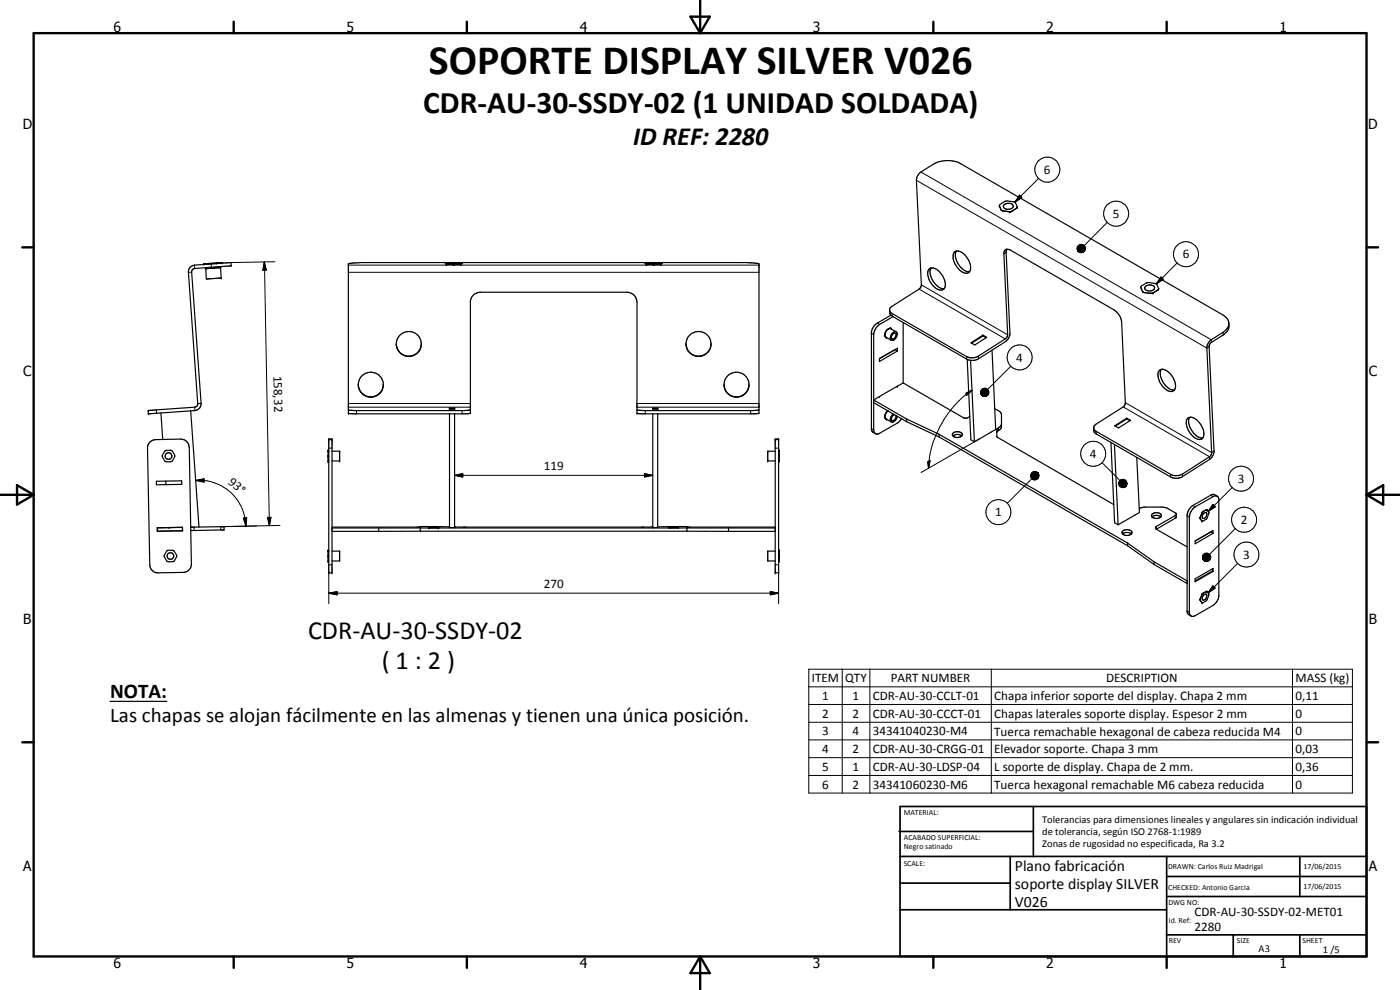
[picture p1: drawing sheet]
<svg xmlns="http://www.w3.org/2000/svg" width="420mm" height="297mm" viewBox="0 0 420 297" stroke-linecap="round" stroke-linejoin="round" font-family="sans-serif">
<g fill="none" stroke="#000" stroke-width=".35">
<path d="M61.1 79.2h.1M61.1 79.2l.3 .2M61.2 79.2h-.1M62.2 79.1l-1 .1M62.2 79.1h.1M62.2 79.1l.1 .1M62.3 79.2l.2 .1M62.6 79.1h.2M62.6 79.1l-.3 .1M62.6 79.1l.1 .1M62.8 79l-.6 .1M62.8 79v.1"/>
<path d="M64.9 78.9l.2 .1M64.9 78.9h.6M64.9 78.9l-2.1 .1M64.9 78.9l-2.1 .2M65.1 79l-.1 .1M65.4 78.9h.1M65.4 78.9l-.3 .1M65.4 78.9l-.2 .2M66.5 78.8h.1M66.5 78.8l-1 .1M66.5 78.8l.1 .1M66.6 78.9l-.2 .1"/>
<path d="M104.6 79.2l3.6-.4h115.9l3.6 .3 .1 44.9-1.5 .2h-33.7l-1.4-.2v-33.3a3 3 0 0 0-3-3h-44a3 3 0 0 0-3 2.6v33.7l-1.5 .2-34.9-.1-.2-.1zM133.7 79.1h.1M133.7 79l.3 .1M133.7 79.1l.2 .1M133.9 79.2l.2 .1M133.9 79.2h4.5M134 79.1l1.8 .1M134 79.1l-.1 .1M134 79.1h.1M134.1 79.3l1.9 .1M134.7 79h3zM135.8 78.8l-2 .1-.1 .2"/>
<path d="M135.8 79.2h.7M135.8 79.2h.1M135.8 79.2h.2M136 79.2h.3M136 79.2v.2M136 79.4h.3M136.3 79.2v.2M136.5 78.8l2 .1 .2 .2M136.5 79.2h-.2M138.2 79.3l-1.9 .1M138.3 79.1l-1.8 .1M138.3 79.1l.1 .1"/>
<path d="M138.4 79.2l-.2 .1M138.6 79.1h.1M138.6 79.1l-.2 .1M138.6 79.1l-.4 .2M138.7 79l-.4 .1M193.7 79l.3 .1M193.7 79.1l.2 .1M193.7 79.1l.3 .1M193.9 79.2l.2 .1M193.9 79.2h4.5M194 79.1l1.9 .1M194 79.1h.1"/>
<path d="M194 79.1l-.1 .1M194 79.2l.1 .1M194.1 79.3l1.9 .1M194.6 79h3zM195.9 78.8l-2.1 .1-.1 .2M195.9 79.2h.6M195.9 79.2h.1M196 79.2h.4M196 79.2v.2M196 79.4h.3M196.4 79.2l-.1 .2M196.5 78.8l2 .1 .1 .2"/>
<path d="M196.5 79.2h-.1M196.5 79.2h.1M198.3 79.3l-2 .1M198.3 79.1l.1 .1M198.3 79.1l-1.8 .1M198.3 79.1h.1M198.4 79.2l-.1 .1M198.6 79.1l-.2 .1M198.7 79l-.4 .1M286.4 75.6a2.4 2.4 0 0 1 3.3 1 4.9 4.9 0 0 1 1.3 4.8 1.68 1.68 0 0 1-2.7-.1 4.8 4.8 0 0 1-1.9-5.7zM287.1 75.3a4.3 4.3 0 0 0 .8 4.4 3.8 3.8 0 0 0 3.1 1.8M300.5 63l.4 .2"/>
<path d="M300.5 63l.4 .3M300.5 63h.1M300.9 63.2l2.1 .3M300.9 63.2v.1M300.9 63.3l2.1 .2M301.4 61.4a1.71 1.71 0 0 1 2.7 .5 1.69 1.69 0 0 1-3 0zM302.2 74.8l-.2 1 1.1 24.2a3.3 3.3 0 0 1-1.3 2.5l-8.1 5.2a3.9 3.9 0 0 1-3.6 0l-22.6-13a1.44 1.44 0 0 1-.5-1.7M303.2 63.5h.1M303.6 63.4l-.6 .1M303.6 63.4v.1M303.6 63.5h-.6M305.1 62.4l-1.5 1"/>
<path d="M305.1 62.4v.1M305.1 62.5l-1.5 1M305.3 62.3l-.2 .1M305.3 62.1l-.2 .4M305.3 62.1l-.6-1.3-.4-.2a3.7 3.7 0 0 0-4.3 .8l-.1 .4 .6 1.2M305.3 62.1v.1M57.1 80.1l1.3-.6 10.5-.7h.4l.1 1-10.9 .8-.7 .2-.3 .6 2.9 39.6a2.05 2.05 0 0 1-1.9 2.2l-13.8 1h-.2v-1l13.9-1 .6-.3 .3-.6-2.8-39.6 .1-.7zM62.4 80.3l-.6 .3M64.8 80.1l-.8 .4-1-.3M65.4 80.1l.8 .2M65.9 80.3l-3.7 .3-.7-.3 .3 .3M66 80.3l.3-.3-.1 .3"/>
<path d="M66.2 80.3v3.1l-4.3 .3-.1-3.1M265.7 99.8l-.1 1.1M265.7 99.8l-.1 .2M265.8 99.7l-.1 .1M266.6 98.7l-.9 1.1M266.6 98.7l-.1 .1M266.6 98.7l.6-.1 1.8 1M266.8 98.6l-.2 .1M267.2 98.4l.3 .3M267.4 94.6l-4.1 2.3a3.8 3.8 0 0 0-1.8 2.8v29.1l.4 .8 .8 .5M267.5 98.7l-.3-.4-1.2 .8-.6 1.5 .6 .9 .2-.1M267.9 99.9a.74 .74 0 0 1 1.1-.4 .74 .74 0 0 1 .2 1.1 1.45 1.45 0 0 1-1.8 1.4l-.2-.6 .1-.6z"/>
<path d="M268 95l-4 2.3a4.1 4.1 0 0 0-1.8 3.1v28.6l.5 1.1M271 96.8v18.1M278.8 80.7a2.46 2.46 0 0 1 3.3 1 4.2 4.2 0 0 1 1.2 5 2.67 2.67 0 0 1-3.6-1.3 4.7 4.7 0 0 1-1.2-4.2zM279.4 80.4a5 5 0 0 0 1.8 5.3l1 .7 1.2 .2M342.3 86.2l.2-.3a3.8 3.8 0 0 1 4.7-.6l.5 1.3M342.3 86.2l.6 1.3M342.9 87.5l.5 .3M342.9 87.5h.1M343.4 87.8l2 .2M343.4 87.8h.1M343.4 87.8l2 .3M343.8 85.9a1.8 1.8 0 0 1 2.7 .5 1.7 1.7 0 0 1-3 0z"/>
<path d="M345.4 88v.1M345.8 88l-.2 .1M346 87.9l-.6 .2M346 87.9l-.6 .1M347.5 86.9v.1M347.5 86.9l-1.5 1M347.5 87l-1.5 .9M347.7 86.7l-.2 .2M347.7 86.6v.1M347.7 86.7l-.2 .3M368.8 96.9a3.3 3.3 0 0 1-1.7 3.6l-3.7 2.4-.5 1.1 1.5 31.3a3.2 3.2 0 0 1-1.4 2.5l-8.1 5.2a3.6 3.6 0 0 1-3.5 .1l-22.7-13.1a1.82 1.82 0 0 1-.2-2.4l8.6-5.5 .6-.9-1.1-24.6a5.3 5.3 0 0 0-2.2-3.6l-31.1-17.9a1.19 1.19 0 0 0-1.5-.2 1.19 1.19 0 0 0-.5 1.3l1 24.6-.6 .9-8.1 5.1a3.7 3.7 0 0 1-3.5 .2l-22.4-12.9a1.17 1.17 0 0 1-.7-1.1 1.17 1.17 0 0 1 .7-1.1l8.1-5.2 .7-1-1.5-31.6a3.2 3.2 0 0 1 1.4-2.5l3.5-2.2a8.7 8.7 0 0 1 8.5-.3l78.7 45.4a2.79 2.79 0 0 1 1.7 2.6 2.79 2.79 0 0 1-1.7 2.6l-3.6 2.2a3.1 3.1 0 0 0-1.3 2.5l1.4 31.6-.6 1-8.1 5.2a3.6 3.6 0 0 1-3.6 .1l-22.6-13-.5-.8M107.5 115.4l.1 .5"/>
<path d="M107.6 115.9a3.8 3.8 0 0 1 3.7-4.2 3.8 3.8 0 0 1 3.7 4.2M107.6 115.9v.4M107.6 116.3l.6 1.3M107.6 116.3l.7 1.3M108.2 117.6l1.5 1.2M108.3 117.6l1.4 1.1M113.7 118.2a3.9 3.9 0 0 1-4 .5M113.7 118.3a3.8 3.8 0 0 1-4 .5M114.3 117.6l-.6 .7M114.3 117.6l-.6 .6M115 115.9l-.2 .9M115 115.9l-.7 1.7"/>
<path d="M118.9 103.6l.5 1.4 .6 .7M119.1 104.1l.9 1.6M120 105.7l.3 .4M120.3 106l.4 .3M120.7 106.3l.4 .3a3.7 3.7 0 0 0 3.6-.3M120.7 106.3a3.8 3.8 0 0 0 4 0M125.4 105.7l-.7 .6M126.3 104.1l-.9 1.6M126.4 103.6l-.4 1.4-.6 .7M126.4 103.2a3.8 3.8 0 0 0-4-3.7 3.8 3.8 0 0 0-3.5 4.2M126.4 103.2v.5M205.9 103.6l.1 .5"/>
<path d="M206 104.1a2.91 2.91 0 0 0 1.3 2M206.2 104.5l.7 1.2 .7 .6M207.6 106.3l1.3 .5M208.9 106.8h1.4M212.4 105.7l-1.2 .9-.9 .2M212.4 105.7l-1.2 .8-.9 .3M212.7 105.3l-.3 .4M213.1 104.5l-.7 1.2M213.3 104.1l-.4 .9M213.3 103.6v.5M213.4 103.2a3.8 3.8 0 0 0-4-3.7 3.8 3.8 0 0 0-3.5 4.2M213.4 103.2l-.1 .5"/>
<path d="M217.3 115.4v.5M217.3 115.9a3.7 3.7 0 0 1 3.7-4.2 3.7 3.7 0 0 1 3.7 4.2M217.3 115.9l.1 .4M217.4 116.3l.4 .9M217.8 117.2l.2 .4M218 117.6l.6 .7M218 117.6l.6 .6M218.6 118.3a3.6 3.6 0 0 0 4.8 0M218.6 118.2a3.8 3.8 0 0 0 4.8 0M224.1 117.6l-.7 .7M224.1 117.6l-.7 .6M224.3 117.2l-.2 .4"/>
<path d="M224.7 115.9l-.4 1.3M224.8 115.4l-.1 .5M263.9 119h.1M264 119l-1.8 1 9.9 5.7M265.6 100.8v.1M265.6 100.9l.2 .3M265.6 100.9l1.9 1.2M265.9 101.3h.2M267.9 100.3l.3-.3a.49 .49 0 0 1 .7 0 .49 .49 0 0 1 0 .7l-.8 1a.74 .74 0 0 1-.6-.6 .74 .74 0 0 1 .4-.8zM268.6 104.9h.1M268.6 104.9l-4.7 2.7M268.6 104.9l.7 .4"/>
<path d="M269.3 105.3v-.8l-5.4 3.1M269.3 105.3l-5.4 3.2v-.9M269.3 115.9l-5.4 3.1M271 114.9l18.1 10.4 1 .1 .9-.4M271 114.9l-1.7 1M290.3 107.8l1.1 24.2 1 .5M291.3 108.1l1.1 24.4M291.4 102.9l3.6-2.4 1.1 .7-3.5 2.3zM295 100.8l.9 .5M295 100.8l-3.4 2.2M295 100.5v.3M297.7 105.1l1.1 23.8-6.4 3.6"/>
<path d="M347.9 111.2a1.69 1.69 0 0 1 2.3 .1 5 5 0 0 1 2.3 5.6 1.68 1.68 0 0 1-2.4 .1 5.1 5.1 0 0 1-2.3-5.6zM348.5 110.8a4.9 4.9 0 0 0 2.1 5.6l1 .6h.9M44.9 132.8a2.43 2.43 0 0 1 1.8-.9l7.5-.2a2.58 2.58 0 0 1 2.6 2.5l.6 35a2.51 2.51 0 0 1-2.4 2.5l-7.5 .2a2.5 2.5 0 0 1-2.6-2.4l-.6-35 .1-.8zM48.3 123.9l.5 8M57.2 123.2l2.5 35M98.5 136.7l.1 .1M98.5 138.3l.1 .1M98.6 135.2l-.1-.1 .1 3.4M98.6 135.2v.1M98.6 136.8v.1M98.6 138.4v.1M98.6 135.3l-.1 .1"/>
<path d="M98.6 136.9l-.1 .2M98.6 135.2l.1 .2-.1-.1M98.7 131.7h.9v40.2h-.9zM98.7 138.3l-.1 .2M98.7 138.3l-.1 .1M99.6 135.4h2.3v2.9h-2.3M134.9 122.4h1.6v.4h-1.6zM134.9 124.2v34.1h1.5v-34.1M134.9 122.8h1.5M141.2 123l-1.9 .2h-33l-1.7-.2M195.9 122.4h1.5v.4h-1.5zM195.9 124.2v34.1h1.5v-34.1"/>
<path d="M195.9 122.6h1.5M227.8 123l-1.8 .2h-33.1l-1.7-.2M232.7 131.7h1v40.2h-1zM232.7 135.4h-2.3v2.9h2.3M233.7 138.3l.1 .2M233.7 138.3l.1 .1M233.8 135.2v.1M233.8 136.8v.1M233.8 138.4v.1M233.8 136.9v.2M233.8 135.3v.1M233.8 135.1v3.4"/>
<path d="M233.8 136.7h.1M233.8 135.4h.1M233.8 135.1h.1M233.8 135.4v1.3M233.8 137.1v1.2M233.8 138.3h.1M233.8 138.3v.1M233.8 137.1h.1M233.8 136.7v.1M233.8 135.1l-.1 .3 .1-.1M262.2 120.8l9.9 5.7M265.7 124.3l.8-1-.5 .2-.6 1.6 .6 .9 .2-.1"/>
<path d="M265.7 124.3l-.1 1.1 1.9 1.2M265.7 125.5l.1 .1M265.7 124.3l-.1 .2M265.8 124.1l-.1 .2M265.9 125.8h.2M268.1 124.2a1.77 1.77 0 0 0-.6 2.4M268.5 124.4a1.08 1.08 0 0 0-.6 1.8 1.35 1.35 0 0 0 1-1.5M269.3 124.9a1.8 1.8 0 0 1-1.8 1.7M270.5 125.6l-1 1.2-5.5 3.2-.7 .3-.6-.2M272.1 126.5l9.7 4.6M272.1 125.7l9.7 4.6M272.1 125.7v.8"/>
<path d="M281.8 131.1l56.6 32.6M281.8 130.3l56.6 32.6M281.8 130.3v.8M286 130a1.82 1.82 0 0 1 2.8 .4 1.81 1.81 0 0 1-3 .2zM286 130.8a2.07 2.07 0 0 1 2.6 0M298.5 122.6l1.7 1 .4 .6v4l-.4 .6-1 .8M300.6 127.4l-.4 .6-1 .8v2.2l.1 .2 35 20.2M333.4 132.8l1.1 24 1.1 .6M334.5 133.3l1.1 24.1M334.5 127.8l3.6-2.3 1.2 .6-3.6 2.3zM338.1 125.7l1 .5M338.1 125.7l-3.4 2.2"/>
<path d="M338.1 125.5v.2M341.2 137.2l.8 16.6-1.5 .8M356.4 125.5a1.77 1.77 0 0 1 2.3 .1 5 5 0 0 1 2.3 5.7 1.95 1.95 0 0 1-3-.4 4.5 4.5 0 0 1-1.6-5.4zM357 125.2a3.3 3.3 0 0 0 .4 3.6l.8 1.1a3.1 3.1 0 0 0 2.8 1.5M46.9 144.4l7.6-.1 .1 1-7.7 .2zM47.2 158.4h.1M47.2 158.4v1M49.7 144.4l.1 1M54.7 158.2l.1 1.1M54.7 158.2l-7.5 .2M54.7 158.2h.1M54.8 158.2v1.1"/>
<path d="M54.8 158.2l-7.6 .2M54.8 159.3l-7.6 .1M57.2 158.2l10-.2 .1 1-10 .2M99.6 158.4h133.1M113.7 158.4v1M126.1 159.4h80.1M126.1 159.4h-26.5M126.1 158.4v1M128.7 158.1h2.9M128.7 158.1h.1M128.8 158.4h2.7M131.6 158.1h.1"/>
<path d="M134.9 158.1l-35.3 .1M136.4 158.1h59.5M197.4 158.1l35.3 .1M200.6 158.3l2.9 .1M200.7 158.1h3M200.7 158.3l.1 .1M203.6 158.1h.1M206.2 158.4v1M206.2 159.4h12.4M218.6 159.4h14.1M218.6 158.4v1M337 159.3a1.58 1.58 0 0 1 2.7 .6 1.77 1.77 0 0 1-3-.1z"/>
<path d="M340.6 154.6l-5 2.8M341.9 152.6l1.6-.5 5.7 .1 1.1 .3 2.6 1.5 .1 1.2-.2 .2-5.8 3.4M345.7 155.1a2.12 2.12 0 0 1 2.7 0M345.8 154.2a1.58 1.58 0 0 1 2.7 .7 1.79 1.79 0 0 1-2.9-.2zM347 158.8l9.3 5.3M353 154.3l-.1 .3-6 3.4-.1 .4 .2 .4M358 152.7l6.1-3.7a1.04 1.04 0 0 1 1.1-.2 1.04 1.04 0 0 1 .6 .9v29.2a4.1 4.1 0 0 1-1.7 2.8l-5.4 3a1.07 1.07 0 0 1-1.2 .2 1.07 1.07 0 0 1-.6-1.2v-28.6a4 4 0 0 1 1.1-2.4zM360.1 155.4l.1 .2M360.2 155.6h.1M360.2 155.4v.2M360.2 155.2h.1M360.2 155.2l-.1 .2"/>
<path d="M360.2 155.6l.5 .7M360.2 155.2v.2M360.7 153.9l-.5 1.3M361 153.5l1.2-.5 .6 .9a2.61 2.61 0 0 1-2 2.5l-.1-.1M361 153.5l-.3 .4M361.2 154.1l.3-.3a.65 .65 0 0 1 .8 .5 .65 .65 0 0 1-.4 .8l-.3 .3a.56 .56 0 0 1-.8 0 .56 .56 0 0 1 .1-.9zM363.4 159.6h.1M363.4 159.6l.7 .4M363.4 159.6l-4.7 2.7M365.3 148.9l-1.1-.6-.7 .2-5.5 3.1a4 4 0 0 0-1.7 2.8v29.2l.3 .7 .9 .5M50 165.4l.4-.3h1.4l.4 .2 .8 1.5-.7 1.5-.4 .2-1.5 .1-.3-.2-.8-1.5zM98.5 165.1l.1 3.4"/>
<path d="M98.5 165.1l.2 .3M98.5 165.1l.1 .1M98.5 166.6l.1 .2M98.5 168.4h.1M98.6 165.3l-.1 .1M98.6 165.2v.1M98.6 166.8v.1M98.6 168.4v.1M98.6 166.9l-.1 .2M98.6 168.4l.1-.1-.1 .2M98.6 165.2l.1 .2M98.6 165.3l.1 .1"/>
<path d="M99.6 165.4h2.3v2.9h-2.3M232.7 165.4h-2.3v2.9h2.3M233.8 165.2v.1M233.8 166.8v.1M233.8 168.4v.1M233.8 165.3v.1M233.8 166.9v.2M233.8 165.1v3.5l-.1-.3 .1 .1M233.8 165.4h.1M233.8 165.4v1.2M233.8 167.1v1.3M233.8 165.1v.2"/>
<path d="M233.8 165.1h.1M233.8 168.4h.1M233.8 166.6h.1M233.8 166.6v.2M233.8 167.1h.1M336.9 160.2l.2-.1a2.08 2.08 0 0 1 2.4 .1M338.4 163.7l8 5.7M338.4 162.9l8 5.7M338.4 162.9v.8M346.4 169.4l9.9 5.7M346.4 168.6l9.9 5.7M346.4 168.6v.8"/>
<path d="M358.7 173.7l5.4-3.1v.8l-5.4 3.1zM360.2 179.7v.4M360.2 179.7h.1M360.7 178.4l-.5 1.3M361 178.1l-.3 .3M361.2 178.6a.56 .56 0 0 1 .9-.3 .56 .56 0 0 1 0 .9 .84 .84 0 0 1-1.2 .7l-.1-.5zM362 177.5h.3M362 177.5l-1 .6M362.1 177.4l-.1 .1M362.2 177.4l.1 .1M362.3 177.5l.5 .9a2.71 2.71 0 0 1-2 2.5l-.1-.1M363.9 171.3l-5.2 3"/>
<path d="M363.9 170.7v.6M363.9 171.3l.2 .1M364.1 160v-.8l-5.4 3.1M364.1 160l-5.4 3.2v-.9M360.2 180.1h.1M360.2 180.1l.5 .7M33 210.4h17.1"/>
<circle cx="50.6" cy="136.8" r="1.01"/>
<circle cx="50.6" cy="136.8" r="1.87"/>
<circle cx="51.1" cy="166.8" r="1"/>
</g>
<g fill="none" stroke="#000" stroke-width=".3">
<path d="M275 54.1l87.2 50.3 .7-.4M276.4 51.6l87.1 50.3v.8M306 58.5l.7 .8-2.2 1.4zM311.7 53.6l-7.2 7.1M58.4 79.5l.1 1.1M63.4 79.2v1M79.3 78.6l.6 2.5h-1zM79.3 78.6l1.5 79.1M82.5 78.5l-13.2 .3M104.6 79.5h123.2M302 75.8l-.7 .4M323.2 74.5l.4 .9z"/>
<path d="M323.3 74.2l.3 1.2zM323.3 74.7l.3 .7zM323.3 75l.3 .4zM323.4 74l.2 1.4-.3-1.2zM323.5 75.2l.1 .2zM323.6 73.7l.2-.2-.2 1.9zM323.6 73.7v1.7l-.2-1.4zM323.6 75.4l.5 .3zM323.6 75.4l.7 .4zM323.6 75.4l1 .4zM323.6 75.4l1.3 .3zM323.6 75.4l1.6 .2z"/>
<path d="M323.6 75.4l1.7 .1-.1 .1zM323.6 75.4l1.9-.1-.2 .2zM323.6 75.4l2.1-.3-.2 .2zM323.6 75.4l2.1-.6v.3zM323.6 75.4l2.2-.9-.1 .3zM323.6 75.4l2.1-1.1 .1 .2zM323.6 75.4l2.1-1.4v.3zM323.6 75.4l1.9-1.6 .2 .2zM323.8 73.5l.2-.1-.4 2zM324 73.4l.3-.1-.7 2.1zM324.3 73.3h.3l-1 2.1zM324.6 73.3h.2l-1.2 2.1z"/>
<path d="M324.8 73.3l.3 .1-1.5 2zM325.1 73.4l.2 .2-1.7 1.8zM325.3 73.6l.2 .2-1.9 1.6zM332.3 66.7l-6.9 7M353.3 78.9l-6.3 6.3M57.5 81.7h-1M104.6 81.7h123.2M261.5 100l.7 .4M263.3 96.9l.7 .4M267.2 98.3v.1M267.7 94.1v.8M275.8 86.7l25.9 15"/>
<path d="M276.5 85.5l25.9 15M348.4 83.1l.7 .7-2.1 1.4zM367.1 99.7v.8M266 101.3h-.1M289.9 117.9l1.8-.8-1.7 1.6zM290.1 107v.7M291.7 117.1a30.8 30.8 0 0 0-13 23.4M293.6 106.8l.1 .9M294.3 117.6l.4 1zM294.3 117.9l.4 .7zM294.3 117.3l.4 1.3zM294.4 118.2l.3 .4z"/>
<path d="M294.5 117.1l.2 1.5-.4-1.3zM294.5 118.4l.2 .2zM294.6 116.9l.2-.2-.1 1.9zM294.6 116.9l.1 1.7zM294.7 118.6l.4 .3zM294.7 118.6l.6 .4zM294.7 118.6l.9 .4zM294.7 118.6l1.2 .3zM294.7 118.6l1.5 .2-.3 .1zM294.7 118.6l1.7 .1zM294.7 118.6l1.9-.2-.2 .3zM294.7 118.6l2-.4-.1 .2z"/>
<path d="M294.7 118.6l2-.7v.3zM294.7 118.6l2.1-.9-.1 .2zM294.7 118.6l2-1.2 .1 .3zM294.7 118.6l2-1.5v.3zM294.7 118.6l1.8-1.7 .2 .2zM294.8 116.7l.3-.1-.4 2zM295.1 116.6l.2-.1-.6 2.1zM295.3 116.5h.3l-.9 2.1zM295.6 116.5h.3l-1.2 2.1zM295.9 116.5l.2 .1-1.4 2zM296.1 116.6l.2 .2-1.6 1.8zM296.3 116.8l.2 .1-1.8 1.7z"/>
<path d="M303.3 109.9l-6.9 6.9M46.9 123l.1 1M58.4 122.2l.1 1M60.4 121l-1.1 .1M98.7 134.5h.9M98.7 131.9h.9M98.7 131.7h.9M104.6 121.1h36.6M104.6 122.2h36.6M107 123.2v1M138.7 123.2v1M191.2 121.1h36.6"/>
<path d="M191.2 122.2h36.6M193.7 123.2v1M225.3 123.2v1M232.7 134.5h1M232.7 131.9h1M232.7 131.7h1M261.5 128.6l.7 .4M266 125.8l-.1 .1M278.4 138.6l.7-.4-.4 2.3zM293.9 131.7l-17.5 10.1M299.5 128.5v.8M299.7 128.4v.8"/>
<path d="M329 129.4v.8M330.7 138.8l5.4 5.4M337.1 122.1l25.9 14.9v.8M337.7 120.8l25.9 15 .8-.5M58.2 158.2v1M58.7 144.1l2.5-.4v1zM58.7 144.1a14 14 0 0 1 15.1 13.8M73.1 155.4l.9-.1-.2 2.6zM80.3 155.2h1l-.5 2.5zM84 157.6l-17.8 .4v1M136.4 142.6l2.5-.5v1zM136.4 142.6h59.5"/>
<path d="M193.4 142.1l2.5 .5-2.5 .5zM309.3 142.8l2.1-.9-2.1 1.1zM309.3 142.5l2.1-.6-2.1 .9zM309.3 143l2.1-1.1-2 1.4zM309.4 142.3l2-.4-2.1 .6zM309.4 143.3l2-1.4-1.8 1.7zM309.5 142l1.9-.1-2 .4zM309.6 143.6l1.8-1.7-1.6 1.8zM309.7 143.6l-7.4 7.4M309.7 141.8l.2-.2 1.5 .3zM309.7 141.8l1.7 .1-1.9 .1zM309.9 141.6l1.5 .3z"/>
<path d="M310.2 141.6l1.2 .3zM310.4 141.5l1 .4zM310.7 141.5l.7 .4zM311 141.6l.4 .3zM311.4 141.9l-1.4 2-.2-.2zM311.4 141.9l-1.2 2.1-.2-.1zM311.4 141.9l-.9 2.1h-.3zM311.4 141.9l-.6 2.1h-.3zM311.4 141.9l-.3 2-.3 .1zM311.4 141.9l-.1 1.9-.2 .1zM311.4 141.9l.1 1.7-.2 .2zM311.4 141.9l.1 1.7z"/>
<path d="M311.4 141.9l.3 1.2-.1 .3zM311.4 141.9l.3 1.2zM311.4 141.9l.4 1zM311.4 141.9l.4 .7zM311.4 141.9l.3 .4zM311.4 141.9l.2 .2zM335.7 145l2.2 .9-2.2-.6zM335.7 145.3l2.2 .6-2.1-.4zM335.8 144.8l2.1 1.1-2.2-.9zM335.8 145.5l2.1 .4-2-.1zM335.9 144.5l2 1.4-2.1-1.1zM335.9 145.8l2 .1-1.8 .1z"/>
<path d="M336 144.3l1.9 1.6-2-1.4zM336.1 146l1.8-.1-1.5 .2zM336.2 144.1l.2-.2 1.5 2zM336.2 144.1l1.7 1.8-1.9-1.6zM336.4 146.1l1.5-.2-1.3 .4zM336.4 143.9l.3-.1 1.2 2.1zM336.6 146.3l1.3-.4zM336.7 143.8h.3l.9 2.1zM336.9 146.3l1-.4zM337 143.8h.2l.7 2.1zM337.1 146.3l.8-.4zM337.2 143.8l.3 .1 .4 2z"/>
<path d="M337.4 146.2l.5-.3zM337.5 143.9l.2 .2 .2 1.8zM337.6 146.1l.3-.2zM337.7 144.1l.2 .1v1.7zM337.9 144.2l.2 .2-.2 1.5zM338.1 144.4l-.2 1.5zM338.1 145.5l-.2 .4zM338.1 144.7l-.2 1.2zM338.2 145.2l-.3 .7zM338.2 144.9l-.3 1zM347 157.9v.9M351.3 142.3l.1 .8"/>
<path d="M352.7 154.7v.8M354.9 142.2v.8M356.3 154.7l.6 .4M358 151.6l.7 .5M363.3 148.6l.8 .4M364 151.3l.7 .8-2.1 1.4zM369.8 146.3l-7.2 7.2M370.7 158.6l-7.7 7.7M98.7 178l2.5-.5v1zM98.7 169.5h.9M98.7 178h135M98.7 171.9v9.2"/>
<path d="M231.2 177.5l2.5 .5-2.5 .5zM232.7 169.5h1M233.7 171.9v9.2M360.9 167.1l.3 1zM360.9 167.4l.3 .7zM360.9 166.8l.3 1.3zM361 167.6l.2 .5zM361 166.6l.2 1.5zM361.1 167.9l.1 .2zM361.2 166.4l.2-.2-.2 1.9zM361.2 166.4v1.7l-.2-1.5zM361.2 168.1l.5 .3z"/>
<path d="M361.2 168.1l.7 .3zM361.2 168.1l1 .3zM361.2 168.1l1.3 .3zM361.2 168.1l1.5 .2-.2 .1zM361.2 168.1h1.8zM361.2 168.1l1.9-.2-.1 .2zM361.2 168.1l2.1-.4-.2 .2zM361.2 168.1l2.1-.7v.3zM361.2 168.1l2.2-.9-.1 .2zM361.2 168.1l2.1-1.2 .1 .3zM361.2 168.1l2.1-1.4v.2zM361.2 168.1l1.9-1.7 .2 .3z"/>
<path d="M361.4 166.2l.2-.2-.4 2.1zM361.6 166h.3l-.7 2.1zM361.9 166l.3-.1-1 2.2zM362.2 165.9l.2 .1-1.2 2.1zM362.4 166l.3 .1-1.5 2zM362.7 166.1l.2 .1-1.7 1.9zM362.9 166.2l.2 .2-1.9 1.7zM364 175.8l.7 .6-2.1 1.5zM371.4 169l-8.8 8.9M356.3 183.3l.6 .4M242.7 200.8h163.2v37.2h-163.2zM242.7 206.1h163.2"/>
<path d="M242.7 211.4h163.2M242.7 216.7h163.2M252.8 200.8v37.2M261.1 200.8v37.2M297.5 200.8v37.2M387.9 200.8v37.2M242.7 222h163.2M242.7 227.3h163.2M242.7 232.7h163.2"/>
<circle cx="314.3" cy="50.9" r="3.8"/>
<circle cx="334.9" cy="64.1" r="3.7"/>
<circle cx="355.9" cy="76.3" r="3.7"/>
<circle cx="306" cy="107.2" r="3.7"/>
<circle cx="328.1" cy="136.2" r="3.8"/>
<circle cx="299.6" cy="153.7" r="3.8"/>
<circle cx="372.4" cy="143.6" r="3.7"/>
<circle cx="373.4" cy="156" r="3.7"/>
<circle cx="374.1" cy="166.4" r="3.7"/>
</g>
<g fill="#000">
<circle cx="61.1" cy="79.2" r=".18"/>
<circle cx="64.9" cy="78.9" r=".18"/>
<circle cx="66.6" cy="78.9" r=".18"/>
<circle cx="133.9" cy="79.2" r=".18"/>
<circle cx="134.1" cy="79.3" r=".18"/>
<circle cx="136" cy="79.4" r=".18"/>
<circle cx="136.3" cy="79.4" r=".18"/>
<circle cx="138.2" cy="79.3" r=".18"/>
<circle cx="138.4" cy="79.2" r=".18"/>
<circle cx="193.9" cy="79.2" r=".18"/>
<circle cx="194" cy="79.2" r=".18"/>
<circle cx="194.1" cy="79.3" r=".18"/>
<circle cx="196" cy="79.4" r=".18"/>
<circle cx="196.3" cy="79.4" r=".18"/>
<circle cx="197.6" cy="79" r=".18"/>
<circle cx="198.3" cy="79.3" r=".18"/>
<circle cx="198.4" cy="79.2" r=".18"/>
<circle cx="299.9" cy="61.8" r=".18"/>
<circle cx="303" cy="63.5" r=".18"/>
<circle cx="61.8" cy="80.6" r=".18"/>
<circle cx="66.4" cy="83.4" r=".18"/>
<circle cx="346" cy="87.9" r=".18"/>
<circle cx="264" cy="119" r=".18"/>
<circle cx="269.3" cy="115.9" r=".18"/>
<circle cx="44.5" cy="123.2" r=".18"/>
<circle cx="44.5" cy="124.2" r=".18"/>
<circle cx="98.5" cy="135.1" r=".18"/>
<circle cx="98.5" cy="137.1" r=".18"/>
<circle cx="98.5" cy="138.6" r=".18"/>
<circle cx="98.5" cy="138.3" r=".18"/>
<circle cx="98.5" cy="135.4" r=".18"/>
<circle cx="98.5" cy="136.7" r=".18"/>
<circle cx="98.7" cy="131.7" r=".18"/>
<circle cx="99.6" cy="131.7" r=".18"/>
<circle cx="101.9" cy="138.3" r=".18"/>
<circle cx="101.9" cy="135.4" r=".18"/>
<circle cx="104.6" cy="124" r=".18"/>
<circle cx="191.2" cy="124" r=".18"/>
<circle cx="230.4" cy="138.3" r=".18"/>
<circle cx="230.4" cy="135.4" r=".18"/>
<circle cx="232.7" cy="131.7" r=".18"/>
<circle cx="233.7" cy="131.7" r=".18"/>
<circle cx="266.5" cy="123.3" r=".18"/>
<circle cx="50.7" cy="158.3" r=".18"/>
<circle cx="67.2" cy="158" r=".18"/>
<circle cx="126.1" cy="158.2" r=".18"/>
<circle cx="128.7" cy="158.3" r=".18"/>
<circle cx="128.7" cy="158.1" r=".18"/>
<circle cx="131.6" cy="158.1" r=".18"/>
<circle cx="131.6" cy="158.3" r=".18"/>
<circle cx="136.4" cy="158.1" r=".18"/>
<circle cx="195.9" cy="158.1" r=".18"/>
<circle cx="206.2" cy="158" r=".18"/>
<circle cx="360.7" cy="156.3" r=".18"/>
<circle cx="360.7" cy="153.9" r=".18"/>
<circle cx="361" cy="153.5" r=".18"/>
<circle cx="362" cy="153" r=".18"/>
<circle cx="362.3" cy="153" r=".18"/>
<circle cx="98.5" cy="165.1" r=".18"/>
<circle cx="98.5" cy="167.1" r=".18"/>
<circle cx="98.5" cy="168.4" r=".18"/>
<circle cx="98.5" cy="166.6" r=".18"/>
<circle cx="98.5" cy="168.6" r=".18"/>
<circle cx="98.5" cy="165.4" r=".18"/>
<circle cx="98.7" cy="171.9" r=".18"/>
<circle cx="99.6" cy="171.9" r=".18"/>
<circle cx="232.7" cy="171.9" r=".18"/>
<circle cx="233.7" cy="171.9" r=".18"/>
<circle cx="233.8" cy="165.1" r=".18"/>
<circle cx="360.7" cy="178.4" r=".18"/>
<circle cx="361" cy="178.1" r=".18"/>
<circle cx="362" cy="177.5" r=".18"/>
<circle cx="362.3" cy="177.5" r=".18"/>
<circle cx="360.7" cy="180.8" r=".18"/>
</g>
<g fill="none" stroke="#000" stroke-width=".71">
<path d="M10.1 9.9h400v277.1h-400zM70.1 6.5v3.4M140.1 6.5v3.4M207.2 5h5.8l-2.9 4.9zM210.1 0v9.9M280.1 6.5v3.4M350.1 6.5v3.4M6.7 74.2h3.4M410.1 74.2h3.5M.1 148.5h10M5.1 145.6l5 2.9-5 2.9zM410.1 148.5h10"/>
<path d="M410.1 148.5l5-2.9v5.8zM6.7 222.7h3.4M410.1 222.7h3.5M70.1 287v3.4M140.1 287v3.4M210.1 287v10M210.1 287l2.9 5h-5.8zM280.1 287v3.4M350.1 287v3.4"/>
</g>
<g fill="none" stroke="#000" stroke-width=".51">
<path d="M269.8 249.5h40.3M270.1 242h140v45h-140zM270.1 257h140M303.2 257v16M310.1 242v15M350.1 257v30M390.1 257v12M270.1 265h33.1M270.1 273h80M350.1 269h60M350.1 263h60M350.1 280.5h60"/>
<path d="M370.1 280.5v6.5M390.1 280.5v6.5"/>
</g>
<g fill="#000">
<path d="M306 58.5l.7 .8-2.2 1.4zM323.6 75.4l.5 .3zM323.6 75.4l.7 .4zM323.6 75.4l1 .4zM323.6 75.4l1.3 .3zM323.6 75.4l1.6 .2zM323.6 75.4l1.7 .1-.1 .1zM323.6 75.4l1.9-.1-.2 .2zM323.6 75.4l2.1-.6v.3zM323.6 75.4l2.2-.9-.1 .3zM323.6 75.4l2.1-1.1 .1 .2zM323.6 75.4l2.1-1.4v.3z"/>
<path d="M323.6 75.4l1.9-1.6 .2 .2zM325.3 73.6l.2 .2-1.9 1.6zM325.1 73.4l.2 .2-1.7 1.8zM324.8 73.3l.3 .1-1.5 2zM324.6 73.3h.2l-1.2 2.1zM324.3 73.3h.3l-1 2.1zM324 73.4l.3-.1-.7 2.1zM323.6 73.7l.2-.2-.2 1.9zM323.6 73.7v1.7l-.2-1.4zM323.4 74l.2 1.4-.3-1.2zM323.3 74.2l.3 1.2zM323.2 74.5l.4 .9z"/>
<path d="M323.3 74.7l.3 .7zM323.3 75l.3 .4zM323.5 75.2l.1 .2zM79.3 78.6l.6 2.5h-1zM348.4 83.1l.7 .7-2.1 1.4zM289.9 117.9l1.8-.8-1.7 1.6zM294.7 118.6l.4 .3zM294.7 118.6l.6 .4zM294.7 118.6l.9 .4zM294.7 118.6l1.2 .3zM294.7 118.6l1.5 .2-.3 .1zM294.7 118.6l1.7 .1z"/>
<path d="M294.7 118.6l1.9-.2-.2 .3zM294.7 118.6l2-.7v.3zM294.7 118.6l2.1-.9-.1 .2zM294.7 118.6l2-1.2 .1 .3zM294.7 118.6l2-1.5v.3zM294.7 118.6l1.8-1.7 .2 .2zM296.3 116.8l.2 .1-1.8 1.7zM296.1 116.6l.2 .2-1.6 1.8zM295.9 116.5l.2 .1-1.4 2zM295.6 116.5h.3l-1.2 2.1zM295.3 116.5h.3l-.9 2.1zM295.1 116.6l.2-.1-.6 2.1z"/>
<path d="M294.6 116.9l.2-.2-.1 1.9zM294.6 116.9l.1 1.7zM294.5 117.1l.2 1.5-.4-1.3zM294.3 117.3l.4 1.3zM294.3 117.6l.4 1zM294.3 117.9l.4 .7zM294.4 118.2l.3 .4zM294.5 118.4l.2 .2zM278.4 138.6l.7-.4-.4 2.3zM58.7 144.1l2.5-.4v1zM73.1 155.4l.9-.1-.2 2.6zM80.3 155.2h1l-.5 2.5z"/>
<path d="M136.4 142.6l2.5-.5v1zM193.4 142.1l2.5 .5-2.5 .5zM311 141.6l.4 .3zM310.7 141.5l.7 .4zM310.4 141.5l1 .4zM310.2 141.6l1.2 .3zM309.9 141.6l1.5 .3zM309.7 141.8l.2-.2 1.5 .3zM309.7 141.8l1.7 .1-1.9 .1zM309.4 142.3l2-.4-2.1 .6zM309.3 142.5l2.1-.6-2.1 .9zM309.3 142.8l2.1-.9-2.1 1.1z"/>
<path d="M309.3 143l2.1-1.1-2 1.4zM309.4 143.3l2-1.4-1.8 1.7zM309.6 143.6l1.8-1.7-1.6 1.8zM311.4 141.9l-1.4 2-.2-.2zM311.4 141.9l-1.2 2.1-.2-.1zM311.4 141.9l-.9 2.1h-.3zM311.4 141.9l-.6 2.1h-.3zM311.4 141.9l-.3 2-.3 .1zM311.4 141.9l.1 1.7-.2 .2zM311.4 141.9l.1 1.7zM311.4 141.9l.3 1.2-.1 .3zM311.4 141.9l.3 1.2z"/>
<path d="M311.4 141.9l.4 1zM311.4 141.9l.4 .7zM311.4 141.9l.3 .4zM311.4 141.9l.2 .2zM338.1 145.5l-.2 .4zM338.2 145.2l-.3 .7zM338.2 144.9l-.3 1zM338.1 144.7l-.2 1.2zM338.1 144.4l-.2 1.5zM337.9 144.2l.2 .2-.2 1.5zM337.7 144.1l.2 .1v1.7zM337.2 143.8l.3 .1 .4 2z"/>
<path d="M337 143.8h.2l.7 2.1zM336.7 143.8h.3l.9 2.1zM336.4 143.9l.3-.1 1.2 2.1zM336.2 144.1l.2-.2 1.5 2zM336.2 144.1l1.7 1.8-1.9-1.6zM336 144.3l1.9 1.6-2-1.4zM335.9 144.5l2 1.4-2.1-1.1zM335.8 144.8l2.1 1.1-2.2-.9zM335.7 145l2.2 .9-2.2-.6zM335.7 145.3l2.2 .6-2.1-.4zM335.9 145.8l2 .1-1.8 .1zM336.1 146l1.8-.1-1.5 .2z"/>
<path d="M336.4 146.1l1.5-.2-1.3 .4zM336.6 146.3l1.3-.4zM336.9 146.3l1-.4zM337.1 146.3l.8-.4zM337.4 146.2l.5-.3zM337.6 146.1l.3-.2zM364 151.3l.7 .8-2.1 1.4zM98.7 178l2.5-.5v1zM231.2 177.5l2.5 .5-2.5 .5zM361.2 168.1l.5 .3zM361.2 168.1l.7 .3zM361.2 168.1l1 .3z"/>
<path d="M361.2 168.1l1.3 .3zM361.2 168.1l1.5 .2-.2 .1zM361.2 168.1h1.8zM361.2 168.1l1.9-.2-.1 .2zM361.2 168.1l2.1-.7v.3zM361.2 168.1l2.2-.9-.1 .2zM361.2 168.1l2.1-1.2 .1 .3zM361.2 168.1l2.1-1.4v.2zM361.2 168.1l1.9-1.7 .2 .3zM362.9 166.2l.2 .2-1.9 1.7zM362.7 166.1l.2 .1-1.7 1.9zM362.4 166l.3 .1-1.5 2z"/>
<path d="M362.2 165.9l.2 .1-1.2 2.1zM361.9 166l.3-.1-1 2.2zM361.6 166h.3l-.7 2.1zM361.2 166.4l.2-.2-.2 1.9zM361.2 166.4v1.7l-.2-1.5zM361 166.6l.2 1.5zM360.9 166.8l.3 1.3zM360.9 167.1l.3 1zM360.9 167.4l.3 .7zM361 167.6l.2 .5zM361.1 167.9l.1 .2zM364 175.8l.7 .6-2.1 1.5z"/>
</g>
<path d="M323.6 75.2h2.1M323.8 73.4v2M294.9 116.6v2M311.2 141.9v2M335.8 145.7h2.1M337.7 143.9v2M361.2 167.9h2.1" fill="none" stroke="#000" stroke-width=".38"/>
<path d="M294.7 118.4h2M309.4 142.1h2M361.4 166v2.1" fill="none" stroke="#000" stroke-width=".42"/>
<text font-size="12.6" x="128.7" y="22.2">SOPORTE DISPLAY SILVER V026</text>
<text font-size="9.4" x="127" y="34">CDR-AU-30-SSDY-02 (1 UNIDAD SOLDADA)</text>
<g font-size="7.9">
<text x="190" y="43.5">ID REF: 2280</text>
<text x="92.4" y="191.7">CDR-AU-30-SSDY-02</text>
<text x="114.6" y="200.7">( 1 : 2 )</text>
</g>
<g font-size="6.3">
<text x="33.1" y="209.5">NOTA:</text>
<text x="33.1" y="216.7">Las chapas se alojan fácilmente en las almenas y tienen una única posición.</text>
</g>
<g font-size="4.7">
<text x="304.6" y="261.2">Plano fabricación</text>
<text x="304.6" y="266.6">soporte display SILVER</text>
<text x="304.6" y="272">V026</text>
</g>
<g font-size="4.2">
<text x="34" y="9.6">6</text>
<text x="104" y="9.6">5</text>
<text x="174" y="9.6">4</text>
<text x="244" y="9.6">3</text>
<text x="314" y="9.6">2</text>
<text x="384" y="9.6">1</text>
<text x="6.8" y="38.7">D</text>
<text x="410.6" y="38.7">D</text>
<text x="7" y="112.9">C</text>
<text x="410.8" y="112.9">C</text>
<text x="7" y="187.1">B</text>
<text x="410.8" y="187.1">B</text>
<text x="7" y="261.4">A</text>
<text x="410.8" y="261.4">A</text>
<text x="34" y="290.4">6</text>
<text x="104" y="290.4">5</text>
<text x="174" y="290.4">4</text>
<text x="244" y="290.4">3</text>
<text x="314" y="290.4">2</text>
<text x="384" y="290.4">1</text>
</g>
<g font-size="3.9">
<text x="313.3" y="52.2">6</text>
<text x="334" y="65.4">5</text>
<text x="355" y="77.6">6</text>
<text x="82.1" y="112.7" transform="rotate(89 82.1 112.7)">158,32</text>
<text x="305" y="108.5">4</text>
<text x="327.1" y="137.5">4</text>
<text x="163.2" y="141.1">119</text>
<text x="68.3" y="144.8" transform="rotate(42 68.3 144.8)">93°</text>
<text x="371.5" y="144.9">3</text>
<text x="298.6" y="154.9">1</text>
<text x="372.4" y="157.2">2</text>
<text x="373.1" y="167.7">3</text>
<text x="163.2" y="176.4">270</text>
<text x="243.7" y="204.7">ITEM</text>
<text x="246.8" y="210">1</text>
<text x="253.6" y="204.7">QTY</text>
<text x="255.9" y="210">1</text>
<text x="267.3" y="204.7">PART NUMBER</text>
<text x="332" y="204.7">DESCRIPTION</text>
<text x="388.8" y="204.8">MASS (kg)</text>
<text x="246.8" y="215.3">2</text>
<text x="255.9" y="215.3">2</text>
<text x="261.9" y="210">CDR-AU-30-CCLT-01</text>
<text x="261.9" y="215.3">CDR-AU-30-CCCT-01</text>
<text x="298.4" y="210.1">Chapa inferior soporte del display. Chapa 2 mm</text>
<text x="298.4" y="215.4">Chapas laterales soporte display. Espesor 2 mm</text>
<text x="388.8" y="210">0,11</text>
<text x="388.8" y="215.3">0</text>
<text x="246.8" y="220.6">3</text>
<text x="255.9" y="220.6">4</text>
<text x="261.9" y="220.6">34341040230-M4</text>
<text x="298.4" y="220.7">Tuerca remachable hexagonal de cabeza reducida M4</text>
<text x="388.8" y="220.6">0</text>
<text x="246.8" y="225.9">4</text>
<text x="255.9" y="225.9">2</text>
<text x="261.9" y="225.9">CDR-AU-30-CRGG-01</text>
<text x="298.4" y="226">Elevador soporte. Chapa 3 mm</text>
<text x="388.8" y="225.9">0,03</text>
<text x="246.8" y="231.3">5</text>
<text x="255.9" y="231.3">1</text>
<text x="261.9" y="231.3">CDR-AU-30-LDSP-04</text>
<text x="298.4" y="231.4">L soporte de display. Chapa de 2 mm.</text>
<text x="388.8" y="231.3">0,36</text>
<text x="246.8" y="236.6">6</text>
<text x="255.9" y="236.6">2</text>
<text x="261.9" y="236.6">34341060230-M6</text>
<text x="298.4" y="236.6">Tuerca hexagonal remachable M6 cabeza reducida</text>
<text x="388.8" y="236.6">0</text>
<text x="358.5" y="275">CDR-AU-30-SSDY-02-MET01</text>
<text x="358.5" y="279.4">2280</text>
</g>
<g font-size="3.1">
<text x="312.7" y="246.8">Tolerancias para dimensiones lineales y angulares sin indicación individual</text>
<text x="312.7" y="250.4">de tolerancia, según ISO 2768-1:1989</text>
<text x="312.7" y="254">Zonas de rugosidad no especificada, Ra 3.2</text>
<text x="377.7" y="285.6">A3</text>
<text x="397" y="285.9">1 /5</text>
</g>
<g font-size="2.4">
<text x="271.2" y="244.4">MATERIAL:</text>
<text x="271.3" y="252">ACABADO SUPERFICIAL:</text>
<text x="271.3" y="254.6">Negro satinado</text>
<text x="271.2" y="259.7">SCALE:</text>
<text x="350.6" y="260.8">DRAWN: Carlos Ruiz Madrigal</text>
<text x="391.2" y="260.6">17/06/2015</text>
<text x="350.6" y="267">CHECKED: Antonio Garcia</text>
<text x="391.2" y="266.7">17/06/2015</text>
<text x="350.6" y="271.4">DWG NO:</text>
<text x="350.8" y="276.9">Id. Ref:</text>
<text x="350.8" y="282.8">REV</text>
<text x="371.2" y="282.9">SIZE</text>
<text x="390.9" y="282.9">SHEET</text>
</g>
</svg>
